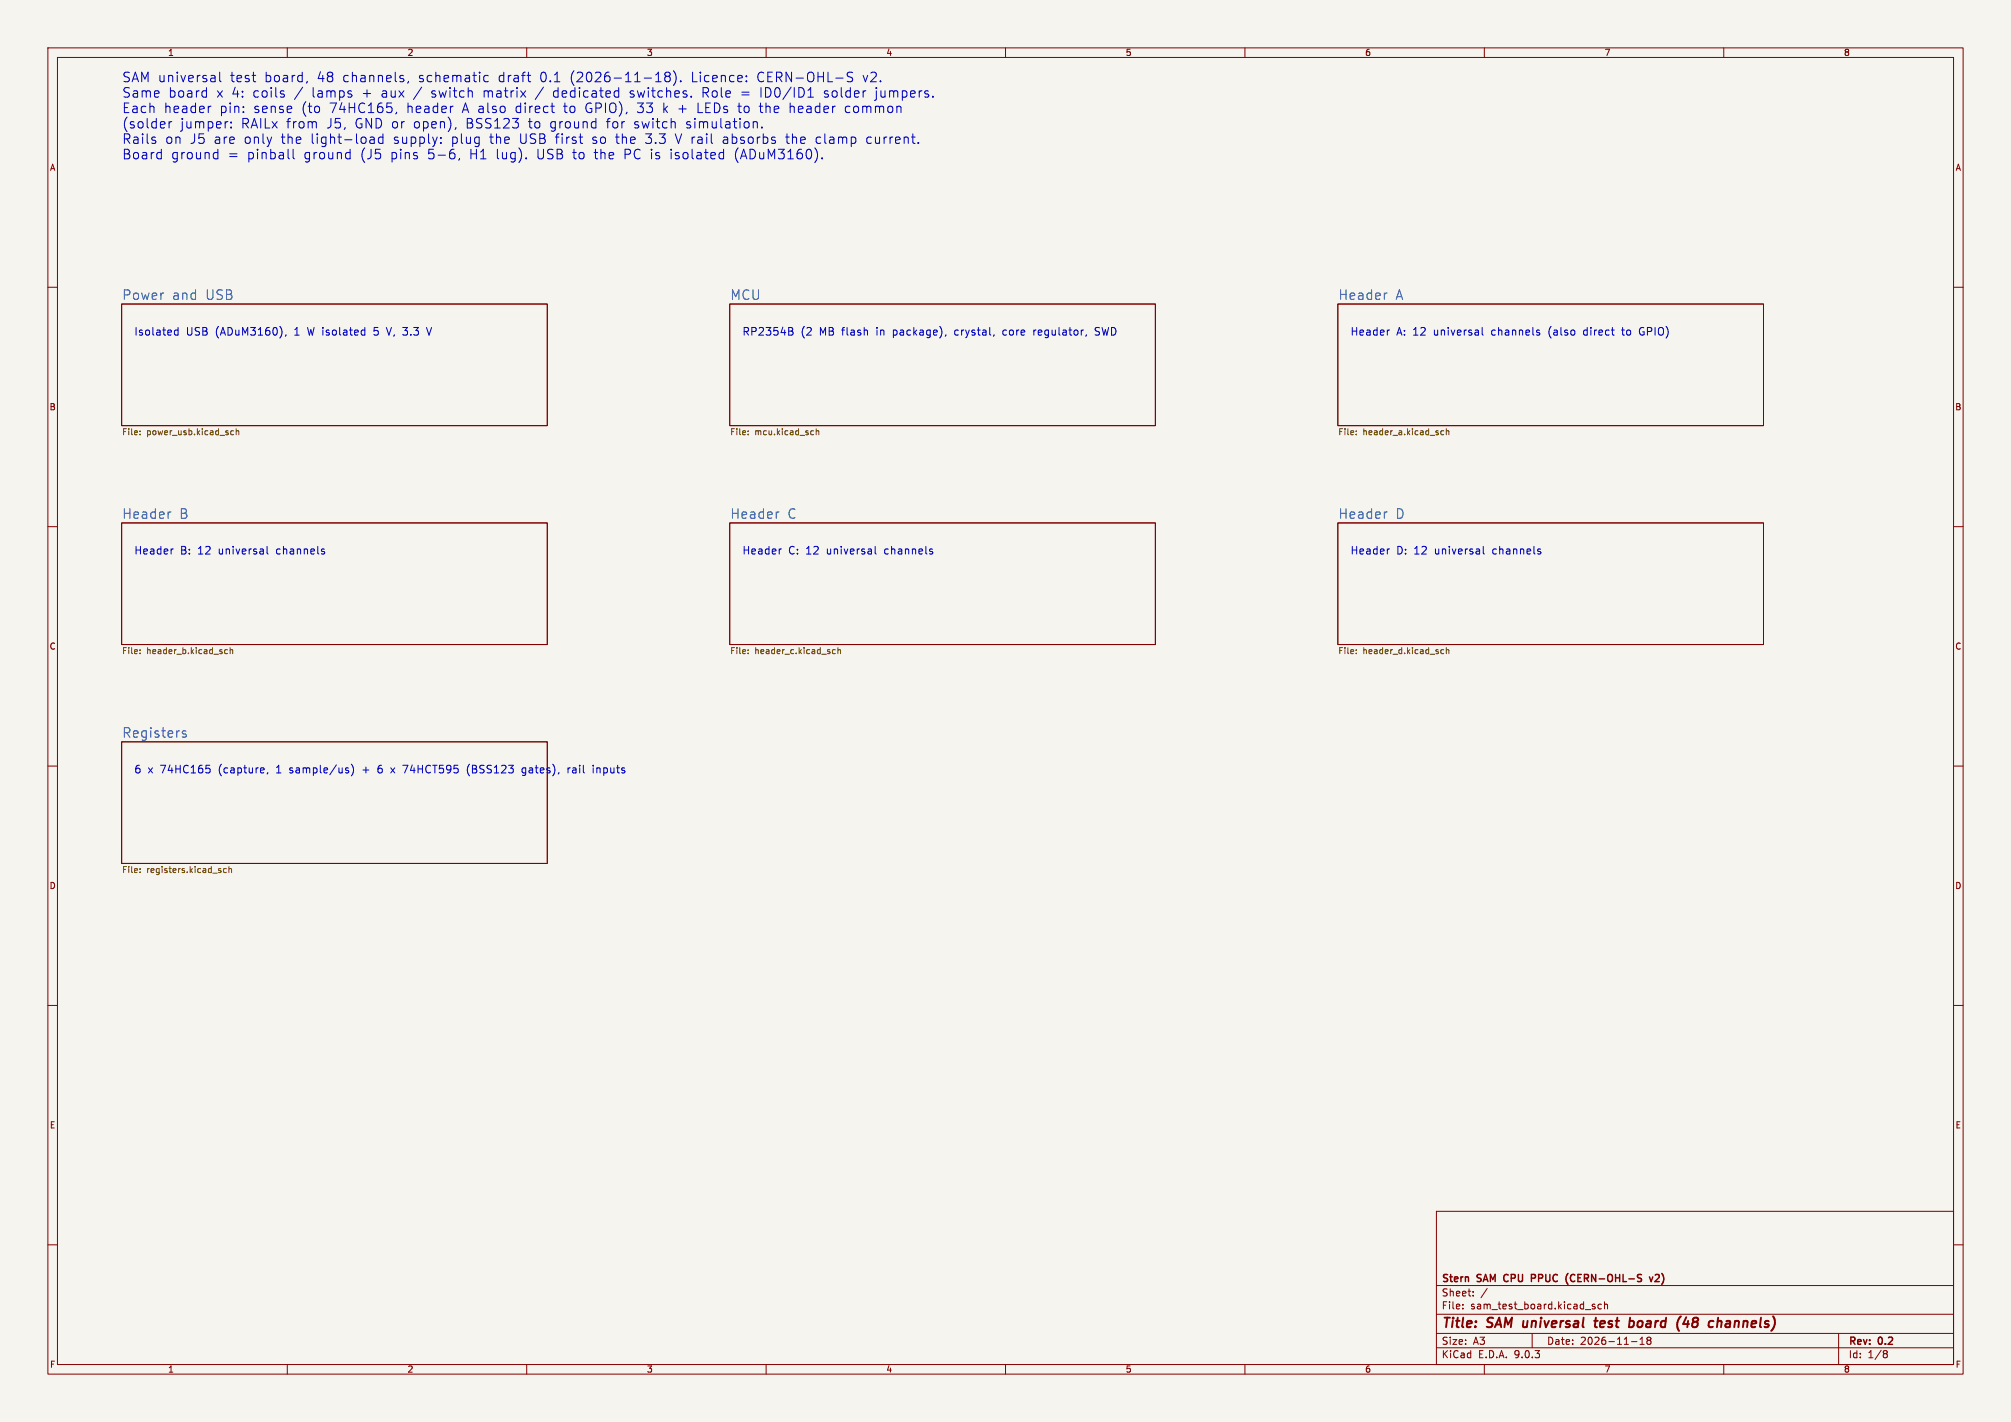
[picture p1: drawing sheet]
<svg xmlns="http://www.w3.org/2000/svg" width="420mm" height="297mm" viewBox="0 0 420 297" stroke-linecap="round" stroke-linejoin="round" font-family="sans-serif">
<path d="M0 0h420v297h-420z" fill="#f5f4ef" stroke="#f5f4ef" stroke-width=".21"/>
<g fill="none" stroke="#840000" stroke-width=".21">
<path d="M10 10h400v277h-400zM12 12h396v273h-396zM60 10v2M110 10v2M160 10v2M210 10v2M260 10v2M310 10v2M360 10v2M10 60h2M25.4 63.5h88.9v25.4h-88.9zM152.4 63.5h88.9v25.4h-88.9z"/>
<path d="M279.4 63.5h88.9v25.4h-88.9zM408 60h2M10 110h2M25.4 109.2h88.9v25.4h-88.9zM152.4 109.2h88.9v25.4h-88.9zM279.4 109.2h88.9v25.4h-88.9zM408 110h2M10 160h2M25.4 154.9h88.9v25.4h-88.9zM408 160h2M10 210h2M408 210h2"/>
<path d="M300 253h108v32h-108zM10 260h2M300 278.5h108M300 274.5h108M300 268.5h108M305.5 273.2v.2M305.5 272.5v.1M307.7 270.5v.2M307.7 269.8v.1M310.6 269.1l-1.3 1.9M320 278.5v3M332.5 272.7l.7 .4-.3 .3-.4-.1"/>
<path d="M333.1 272.5l-.4-.1-.2 .2M334.4 272.5l-.4-.1-.3 .3 .2 .6h.5M335.1 272.5l.2-.1 .4 .1v.9M335.1 271.9v1.5M342.5 279.7l.4-.4v1.5M344.2 279.9l-.3 .3 .1 .4 .2 .2 .5-.1 .1-.2-.1-.4-.2-.2M344.2 279.9l-.3-.3 .3-.3 .5 .1 .1 .2-.3 .3M344.2 279.9h.3M384 278.5v6.5M408 260h2M60 285v2M110 285v2"/>
<path d="M160 285v2M210 285v2M260 285v2M300 281.5h108M310 285v2M340.7 280.2h1.2M342.5 280.8h.9M360 285v2M393.6 282.1l.4 .1 .2 .2-.3 .3M393.6 282.7h.3M393.9 282.7l.2 .2 .1 .4-.2 .2-.4 .1"/>
</g>
<path d="M332.9 275.9h.8M333.3 275.2l-.2 1.7 .1 .2 .3 .1M340.5 275.9l.6 .1 .2 .3-.1 .5-.4 .4M351 274.9l-.1 .1M352.2 275.1l-.7 1.4h1.3M352.5 275.9l-.1 1.3M358.7 276.1l.3-.2 .5 .1-.1 1.2M358.8 275.2l-.2 2" fill="none" stroke="#840000" stroke-width=".4"/>
<path d="M314.2 266.4l-.2 .4 .2 .7M320.5 266.3l-.7-.1v1.5M320.5 266.9l-.7 .1M328.3 266.3l-.3 .5 .3 .8M344.5 266.7l.3 1 .4-1M346.4 266.3l-.5-.1-.2 .1M346.5 266.8l-.9 .9h.9" fill="none" stroke="#840000" stroke-width=".3"/>
<g fill="none" stroke="#725600" stroke-width=".21">
<path d="M29.2 90.7v.1M29.2 90v.1M48.8 90h-.4l-.2 .2 .1 .6h.5M49.3 90.1l.5-.1 .1 .8M49.3 89.5v1.3M156.2 90.7v.1M156.2 90v.1M169.8 90h.1M169.9 90.8h-.1M170.5 89.5v1.3M170.5 90.1l.4-.1 .1 .8M283.2 90.7v.1"/>
<path d="M283.2 90v.1M300.9 90.6l.3 .2h.3M301.5 90h-.3l-.3 .2M302.1 90.1l.4-.1 .1 .8M302.1 89.5v1.3M29.2 135.7v.2M29.2 136.4v.1M46.9 136.3l.3 .2h.3M47.5 135.7h-.3l-.3 .2M48.1 135.8l.4-.1 .1 .8M48.1 135.3v1.2M156.2 135.7v.2"/>
<path d="M156.2 136.4v.1M173.8 136.3l.3 .2h.4M174.5 135.7h-.4l-.3 .2M175 135.8l.5-.1v.8M175 135.3v1.2M283.2 135.7v.2M283.2 136.4v.1M300.9 136.3l.3 .2h.3M301.5 135.7h-.3l-.3 .2M302.1 135.3v1.2M302.1 135.8l.4-.1 .1 .8M29.2 181.5v.1"/>
<path d="M29.2 182.1v.2M47.3 181.5l-.4-.1-.2 .2 .1 .6h.5M47.8 181.5h.5l.1 .8M47.8 181v1.3"/>
</g>
<path d="M289.5 61.2h.2M35.5 106.9h.2M162.5 106.9h.2M289.5 106.9h.2M38.8 152.7l-.4-.1-.3 .3 .1 .3 .6 .2v.5h-.7" fill="none" stroke="#006464" stroke-width=".21"/>
<g fill="none" stroke="#0000c2" stroke-width=".21">
<path d="M42.9 19l.2 .1M43.1 18.3v2M44.6 15.7l.3 .3v1.1M44.9 17l-.2 .1M44.9 16.2l-.2 .1M45.9 15.1v1.7l.3 .3M52.6 15.7h.8M53.2 17.1h.2M59.1 19.6l.3 .3-.3 .4M59.1 19l.2 .1M64.2 17l-.2 .4M73.4 19.7v.5"/>
<path d="M84.1 16.4l.3 .3-.3 .4M84.1 15.7l.2 .1M85.3 17l-.2 .4M102 15.8l-.6-.1-.4 .4v.6l.2 .3h.8M108.7 19l1.1 1.3M109.8 19l-1.1 1.3M110.1 15.7h.7M110.6 17.1h.2M129 19l.2 .1M129.2 18.3v2M136.9 17.1h1.2M136.9 15.6l.6-.5v2"/>
<path d="M139.2 15.9l-.4 .4 .1 .6 .3 .2 .6-.1 .2-.3v-.4l-.4-.4M139.2 15.9l-.4-.3 .4-.5 .6 .1 .2 .3-.4 .4M139.2 15.9h.4M140.6 14.8a2.32 2.32 0 0 1 .1 2.9M142.2 16.9v.2M155.9 16.9v.2M155.9 15.8v.2M169.1 18.6l.2-.3v2M178.1 15.2l-.8-.1-.3 .2v.5l.9 .4 .2 .5-.4 .4-.8-.1M32.5 29.4v.5M33.5 31.8l.2 .1M33.7 31.2v2"/>
<path d="M33.7 33.1l-.2 .1M35.3 25.4v1.3M35.9 25.4l-.4 .1-.2 .3M43.1 20.2l-.2 .1M44.1 22.2l-.4 .1M44.9 31.8l.6 .1M45.5 31.2v2M45.5 33.1l-.6 .1M48.3 26.5v.2M48.3 25.5v.2M60.3 33.1l.2 .1M61.2 31.2v1.7l.3 .3"/>
<path d="M72.9 31.8l.2 .1M73.1 33.1l-.6 .1M73.1 31.2v2M77.3 28.7h.8l.1 1.3M78.2 29.1l-.7 .1a.39 .39 0 0 0-.3 .4 .39 .39 0 0 0 .3 .4l.7-.1M80 28.7l-.6-.1-.4 .4v.6l.2 .3h.8M80 28v2M82.8 23.4l-.2 .4M92.1 29.8v.2M92.1 28.7v.2M94.5 22.2h.1M94.9 32.1v.9"/>
<path d="M95.2 26.6l-.2 .4M96 33.1l-.2 .4M109.9 33v.2M115 22.2h.8M115.4 23.4l.4 .1M129.2 20.2l-.6 .1M144.4 20.1v.2M150.5 31.8l.6 .1M151.1 33.1l-.6 .1M151.1 31.2v2M157.6 25.4h.3l.3 .3v1M159.1 26.5v.2"/>
<path d="M168.7 20.3h1.2M171.7 33v.2M191.8 29.8v.2M37.2 69l-.5-.1-.3 .3 .2 .7h.6M37.2 68.4v1.6M58.7 68.6l.2 .6-.2 1M59.7 69.9l-.1 .3M75.7 68.9l.5 .1M76.2 69.9l-.5 .1M76.2 68.4v1.6M89.1 68.4l.5 1.6M164.7 68.4h.5l.3 .2 .1 .3-.4 .3"/>
<path d="M164.7 69.2h.5M165.2 69.2a.43 .43 0 0 1 .4 .3 .43 .43 0 0 1-.3 .5h-.6M197.6 69.9l-.2 .3M207.6 69.9l-.1 .3M215.9 68.9v1.1M216 69.1l-.1 .1M226.9 69.9l-.2 .3M228.7 69.9l.2 .1M229 68.4l-.3 .3 .1 .3 .2 .2M290.2 68.9l-.3 .1M309.5 68.4v1.4l.3 .2M321.1 69.5h.4l.1 .3-.2 .2h-.4"/>
<path d="M321.1 68.9l.4 .1M342.5 68.8v.8M36.2 114.7h-.3M55.8 114.1v1.4l.2 .2M67.4 114.7h.3M67.4 115.2l.3 .1 .1 .2-.2 .2h-.3M163.2 114.7h-.3M182.8 114.1v1.4l.2 .2M194.4 114.7h.3M194.4 115.2l.3 .1 .1 .2-.2 .2h-.3M290.2 114.7h-.3M309.8 114.1v1.4l.2 .2"/>
<path d="M321.4 114.7h.3M321.4 115.2l.3 .1 .1 .2-.2 .2h-.3M43 159.8h.8M73.4 159.6a1.83 1.83 0 0 1 0 2.4M98 159.7a1.88 1.88 0 0 0 0 2.3M123.9 159.8v.2M43.2 160.4h.4l.3 .4-.1 .5-.6 .1M55.1 160.4l.1 .4-.8 .1M55.9 161.4l-.1 .3M72.2 160.8l.6 .2v.2l-.2 .2h-.4M72.2 160.4h.6M81.6 160.4l.8 1"/>
<path d="M82.4 160.4l-.8 1M109.1 161.9l.4 .1M109.6 160.4h-.3l-.3 .3 .1 .6 .5 .1M118.6 160.4v1M119.1 160.4h-.3l-.2 .3M123.9 160.4v1"/>
</g>
<g font-size="2.8" fill="#0000c2">
<text x="25.4" y="17.4">SAM universal</text>
<text x="48" y="17.4">test</text>
<text x="55.2" y="17.4">board,</text>
<text x="66.2" y="17.4">48</text>
<text x="71.6" y="17.4">channels,</text>
<text x="87.5" y="17.4">schematic</text>
<text x="104.2" y="17.4">draft</text>
<text x="112.9" y="17.4">0.1</text>
<text x="119.2" y="17.4">(2026-11-18).</text>
<text x="144.6" y="17.4">Licence:</text>
<text x="158.4" y="17.4">CERN-OHL-S</text>
<text x="180.6" y="17.4">v2.</text>
<text x="25.4" y="20.7">Same</text>
<text x="25.4" y="23.9">Each</text>
<text x="34.1" y="23.9">header</text>
<text x="35.1" y="20.7">board</text>
<text x="45.1" y="20.7">x 4:</text>
<text x="45.8" y="23.9">pin:</text>
<text x="52.8" y="20.7">coils</text>
<text x="52.9" y="23.9">sense</text>
<text x="61.5" y="20.7">/</text>
<text x="63" y="23.9">(to</text>
<text x="65.2" y="20.7">lamps</text>
<text x="68.8" y="23.9">74HC165,</text>
<text x="75.7" y="20.7">+</text>
<text x="79.8" y="20.7">aux</text>
<text x="85" y="23.9">header</text>
<text x="86.6" y="20.7">/</text>
<text x="90.3" y="20.7">switch</text>
<text x="96.7" y="23.9">A also</text>
<text x="101.2" y="20.7">matrix</text>
<text x="107.8" y="23.9">direct</text>
<text x="112.2" y="20.7">/</text>
<text x="115.9" y="20.7">dedicated</text>
<text x="118" y="23.9">to</text>
<text x="122.5" y="23.9">GPIO),</text>
<text x="131.9" y="20.7">switches.</text>
<text x="133.4" y="23.9">33</text>
<text x="138.8" y="23.9">k +</text>
<text x="146.1" y="23.9">LEDs to</text>
<text x="147.1" y="20.7">Role</text>
<text x="155.3" y="20.7">=</text>
<text x="159.2" y="23.9">the</text>
<text x="159.3" y="20.7">ID0/ID1</text>
<text x="165.5" y="23.9">header</text>
<text x="172.7" y="20.7">solder</text>
<text x="177.2" y="23.9">common</text>
<text x="183.5" y="20.7">jumpers.</text>
<text x="25.4" y="27.1">(solder</text>
<text x="37.6" y="27.1">jumper:</text>
<text x="50.3" y="27.1">RAILx from</text>
<text x="68.2" y="27.1">J5,</text>
<text x="74.2" y="27.1">GND or</text>
<text x="86.5" y="27.1">open),</text>
<text x="97.5" y="27.1">BSS123</text>
<text x="110.6" y="27.1">to</text>
<text x="115.1" y="27.1">ground</text>
<text x="127" y="27.1">for</text>
<text x="132.8" y="27.1">switch</text>
<text x="143.7" y="27.1">simulation.</text>
<text x="25.4" y="30.3">Rails</text>
<text x="25.4" y="33.5">Board</text>
<text x="34.4" y="30.3">on</text>
<text x="35.6" y="33.5">ground</text>
<text x="39.6" y="30.3">J5</text>
<text x="44.6" y="30.3">are</text>
<text x="47.5" y="33.5">=</text>
<text x="51" y="30.3">only</text>
<text x="51.6" y="33.5">pinball</text>
<text x="58.7" y="30.3">the</text>
<text x="63.4" y="33.5">ground</text>
<text x="65" y="30.3">light-load</text>
<text x="75.3" y="33.5">(J5</text>
<text x="81.6" y="33.5">pins</text>
<text x="82.3" y="30.3">supply:</text>
<text x="89.4" y="33.5">5-6,</text>
<text x="94.4" y="30.3">plug</text>
<text x="98.2" y="33.5">H1</text>
<text x="102.5" y="30.3">the</text>
<text x="103.8" y="33.5">lug).</text>
<text x="108.7" y="30.3">USB first</text>
<text x="112.4" y="33.5">USB to</text>
<text x="124" y="30.3">so</text>
<text x="124.5" y="33.5">the</text>
<text x="129" y="30.3">the</text>
<text x="130.7" y="33.5">PC is</text>
<text x="135.2" y="30.3">3.3</text>
<text x="140.4" y="33.5">isolated</text>
<text x="141.6" y="30.3">V rail</text>
<text x="151.5" y="30.3">absorbs</text>
<text x="153.9" y="33.5">(ADuM3160).</text>
<text x="164.8" y="30.3">the</text>
<text x="171.1" y="30.3">clamp</text>
<text x="181.7" y="30.3">current.</text>
</g>
<g font-size="2.8" fill="#006464">
<text x="25.4" y="62.8">Power</text>
<text x="35.8" y="62.8">and</text>
<text x="42.8" y="62.8">USB</text>
<text x="152.4" y="62.8">MCU</text>
<text x="279.4" y="62.8">Header</text>
<text x="291.4" y="62.8">A</text>
<text x="25.4" y="108.5">Header</text>
<text x="37.4" y="108.5">B</text>
<text x="152.4" y="108.5">Header</text>
<text x="164.4" y="108.5">C</text>
<text x="279.4" y="108.5">Header</text>
<text x="291.4" y="108.5">D</text>
<text x="25.4" y="154.2">Registers</text>
</g>
<g font-size="2.8" fill="#840000">
<text x="301" y="277.9">Title:</text>
<text x="310.6" y="277.9">SAM universal</text>
<text x="334.7" y="277.9">test</text>
<text x="342.7" y="277.9">board</text>
<text x="353.5" y="277.9">(48</text>
<text x="360.9" y="277.9">channels)</text>
</g>
<g font-size="2.2" fill="#0000c2">
<text x="27.9" y="70.4">Isolated</text>
<text x="38.8" y="70.4">USB</text>
<text x="45" y="70.4">(ADuM3160),</text>
<text x="61.6" y="70.4">1</text>
<text x="64.5" y="70.4">W isolated</text>
<text x="78.5" y="70.4">5</text>
<text x="81.4" y="70.4">V, 3.3</text>
<text x="90.1" y="70.4">V</text>
<text x="154.9" y="70.4">RP2354B</text>
<text x="167.2" y="70.4">(2</text>
<text x="171.1" y="70.4">MB flash</text>
<text x="183.2" y="70.4">in</text>
<text x="186.8" y="70.4">package),</text>
<text x="199.8" y="70.4">crystal,</text>
<text x="210" y="70.4">core</text>
<text x="216.5" y="70.4">regulator,</text>
<text x="229.5" y="70.4">SWD</text>
<text x="281.9" y="70.4">Header</text>
<text x="291.6" y="70.4">A: 12</text>
<text x="299.5" y="70.4">universal</text>
<text x="311.7" y="70.4">channels</text>
<text x="323.7" y="70.4">(also</text>
<text x="331.1" y="70.4">direct</text>
<text x="339.4" y="70.4">to</text>
<text x="343.1" y="70.4">GPIO)</text>
<text x="27.9" y="116.1">Header</text>
<text x="37.6" y="116.1">B:</text>
<text x="41.3" y="116.1">12</text>
<text x="45.7" y="116.1">universal</text>
<text x="57.9" y="116.1">channels</text>
<text x="154.9" y="116.1">Header</text>
<text x="164.6" y="116.1">C: 12</text>
<text x="172.7" y="116.1">universal</text>
<text x="184.9" y="116.1">channels</text>
<text x="281.9" y="116.1">Header</text>
<text x="291.6" y="116.1">D: 12</text>
<text x="299.7" y="116.1">universal</text>
<text x="311.9" y="116.1">channels</text>
<text x="27.9" y="161.8">6</text>
<text x="30.8" y="161.8">x 74HC165</text>
<text x="45.7" y="161.8">(capture,</text>
<text x="57.9" y="161.8">1</text>
<text x="60.8" y="161.8">sample/us)</text>
<text x="76.2" y="161.8">+</text>
<text x="79.5" y="161.8">6</text>
<text x="82.4" y="161.8">x 74HCT595</text>
<text x="98.5" y="161.8">(BSS123</text>
<text x="110.1" y="161.8">gates),</text>
<text x="119.8" y="161.8">rail</text>
<text x="125.2" y="161.8">inputs</text>
</g>
<g font-size="2.1" fill="#840000">
<text x="301" y="268.2">Stern</text>
<text x="308.6" y="268.2">SAM</text>
<text x="314.8" y="268.2">CPU</text>
<text x="321.1" y="268.2">PPUC</text>
<text x="328.9" y="268.2">(CERN-OHL-S</text>
<text x="347.1" y="268.2">v2)</text>
<text x="301" y="273.7">File:</text>
<text x="301" y="271">Sheet:</text>
<text x="307.1" y="273.7">sam_test_board.kicad_sch</text>
<text x="301" y="281.1">Size:</text>
<text x="307.6" y="281.1">A3</text>
<text x="323" y="281.1">Date:</text>
<text x="330" y="281.1">2026-11-18</text>
<text x="386" y="281.3">Rev:</text>
<text x="392.4" y="281.3">0.2</text>
<text x="301" y="283.9">KiCad</text>
<text x="308.7" y="283.9">E.D.A.</text>
<text x="316.3" y="283.9">9.0.3</text>
<text x="386" y="283.9">Id:</text>
<text x="390.1" y="283.9">1/8</text>
</g>
<g font-size="1.8" fill="#840000">
<text x="35" y="11.9">1</text>
<text x="85" y="11.9">2</text>
<text x="135" y="11.9">3</text>
<text x="185" y="11.9">4</text>
<text x="235" y="11.9">5</text>
<text x="285" y="11.9">6</text>
<text x="335" y="11.9">7</text>
<text x="385" y="11.9">8</text>
<text x="10.3" y="35.9">A</text>
<text x="408.3" y="35.9">A</text>
<text x="10.3" y="85.9">B</text>
<text x="408.2" y="85.9">B</text>
<text x="10.3" y="135.9">C</text>
<text x="408.2" y="135.9">C</text>
<text x="10.3" y="185.9">D</text>
<text x="408.2" y="185.9">D</text>
<text x="10.3" y="235.9">E</text>
<text x="408.3" y="235.9">E</text>
<text x="10.3" y="285.9">F</text>
<text x="35" y="286.9">1</text>
<text x="85" y="286.9">2</text>
<text x="135" y="286.9">3</text>
<text x="185" y="286.9">4</text>
<text x="235" y="286.9">5</text>
<text x="285" y="286.9">6</text>
<text x="335" y="286.9">7</text>
<text x="385" y="286.9">8</text>
<text x="408.3" y="285.9">F</text>
</g>
<g font-size="1.8" fill="#725600">
<text x="25.4" y="91.2">File:</text>
<text x="30.6" y="91.2">power_usb.kicad_sch</text>
<text x="152.4" y="91.2">File:</text>
<text x="157.6" y="91.2">mcu.kicad_sch</text>
<text x="279.4" y="91.2">File:</text>
<text x="284.6" y="91.2">header_a.kicad_sch</text>
<text x="25.4" y="136.9">File:</text>
<text x="30.6" y="136.9">header_b.kicad_sch</text>
<text x="152.4" y="136.9">File:</text>
<text x="157.6" y="136.9">header_c.kicad_sch</text>
<text x="279.4" y="136.9">File:</text>
<text x="284.6" y="136.9">header_d.kicad_sch</text>
<text x="25.4" y="182.7">File:</text>
<text x="30.6" y="182.7">registers.kicad_sch</text>
</g>
</svg>
